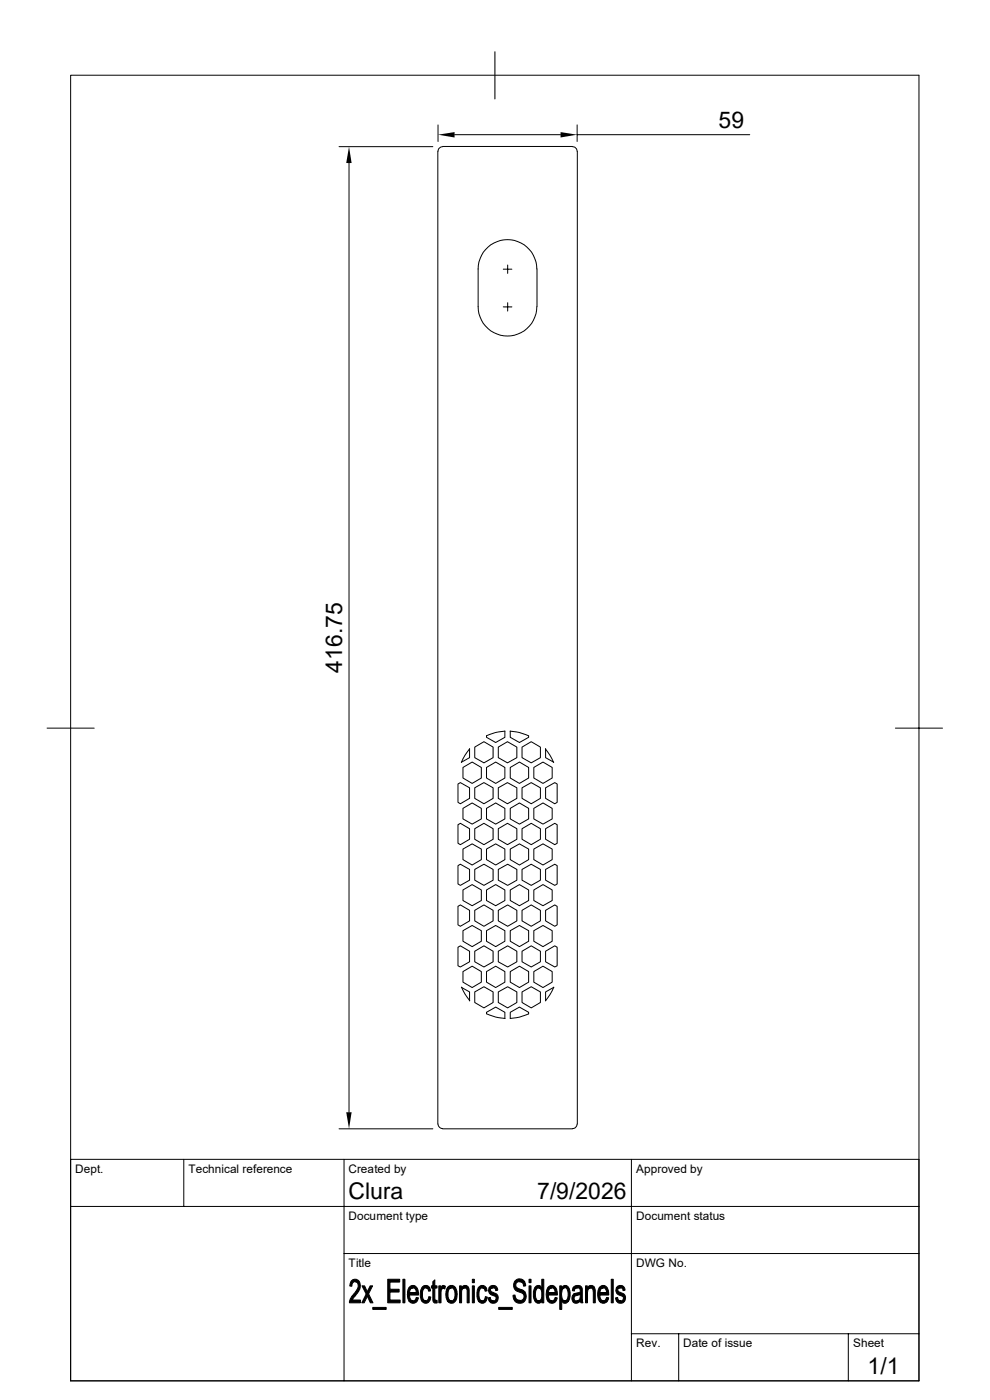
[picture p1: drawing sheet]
<svg xmlns="http://www.w3.org/2000/svg" width="210mm" height="297mm" viewBox="0 0 210 297" stroke-linecap="round" stroke-linejoin="round" font-family="sans-serif">
<g fill="none" stroke="#000" stroke-width=".21">
<path d="M15 16h179.9v276.9h-179.9zM105 11v10M71.9 31.1h19.9M74 34.6v201.4M92.9 32.1v206.4M92.9 26.5v3.5M93.9 31.1l-.5 .1-.4 .4-.1 .5M93.9 31.1h27.6M96.4 28.6h22.5M121.5 31.1l.6 .3 .3 .7M122.4 26.5v3.5M122.4 28.6h36.6"/>
<path d="M122.5 32.1v206.4M106.8 57.1h1.8M107.7 56.2v1.8M113.9 57.1a6.2 6.2 0 0 0-6.2-6.3 6.2 6.2 0 0 0-6.3 6.3v8a6.2 6.2 0 0 0 6.3 6.2 6.2 6.2 0 0 0 6.2-6.2M113.9 57.1v8M106.8 65.1h1.8M107.7 64.2v1.8M10 154.5h10M99.6 158.8v1.9l-1.7 1M99.6 158.9l-1 1.3-.7 1.6M100.7 158.5l2-1.1 1.9 1.1v2.2l-1.9 1.1-2-1.1zM103.2 156.1l1.9-.7 2-.3v1.3l-1.9 1.1-2-1.1z"/>
<path d="M105.7 158.5l2-1.1 1.9 1.1v2.2l-1.9 1.1-2-1.1zM108.2 155.1l2 .3 1.9 .7M108.2 155.1v1.3l2 1.1 1.9-1.1v-.3M110.7 158.5l2-1.1 1.9 1.1v2.2l-1.9 1.1-2-1.1zM115.7 158.9l1 1.3 .7 1.6M115.7 158.8v1.9l1.8 1M189.9 154.5h10M97.2 175l.5-.3 1.9 1.1v2.3l-1.9 1.1-.5-.3zM97.2 166.3l.5-.3 1.9 1.1v2.3l-1.9 1.1-.5-.3zM98.2 171.5l2-1.2 1.9 1.2v2.2l-1.9 1.1-2-1.1zM98.2 162.8l2-1.1 1.9 1.1v2.3l-1.9 1.1-2-1.1zM100.7 167.1l2-1.1 1.9 1.1v2.3l-1.9 1.1-2-1.1z"/>
<path d="M100.7 175.8l2-1.1 1.9 1.1v2.3l-1.9 1.1-2-1.1zM103.2 162.8l2-1.1 1.9 1.1v2.3l-1.9 1.1-2-1.1zM103.2 171.5l2-1.2 1.9 1.2v2.2l-1.9 1.1-2-1.1zM105.7 175.8l2-1.1 1.9 1.1v2.3l-1.9 1.1-2-1.1zM105.7 167.1l2-1.1 1.9 1.1v2.3l-1.9 1.1-2-1.1zM108.2 171.5l2-1.2 1.9 1.2v2.2l-1.9 1.1-2-1.1zM108.2 162.8l2-1.1 1.9 1.1v2.3l-1.9 1.1-2-1.1zM110.7 175.8l2-1.1 1.9 1.1v2.3l-1.9 1.1-2-1.1zM110.7 167.1l2-1.1 1.9 1.1v2.3l-1.9 1.1-2-1.1zM113.2 162.8l2-1.1 1.9 1.1v2.3l-1.9 1.1-2-1.1zM113.2 171.5l2-1.2 1.9 1.2v2.2l-1.9 1.1-2-1.1zM115.7 175.8l2-1.1 .5 .3v3.9l-.5 .3-2-1.1z"/>
<path d="M115.7 167.1l2-1.1 .5 .3v3.9l-.5 .3-2-1.1zM97.2 183.6l.5-.3 1.9 1.1v2.3l-1.9 1.1-.5-.3zM97.2 192.3l.5-.3 1.9 1.1v2.3l-1.9 1.1-.5-.3zM98.2 188.8l2-1.1 1.9 1.1v2.3l-1.9 1.1-2-1.1zM98.2 197.4l2-1.1 1.9 1.1v2.3l-1.9 1.1-2-1.1zM98.2 180.1l2-1.1 1.9 1.1v2.3l-1.9 1.1-2-1.1zM100.7 193.1l2-1.1 1.9 1.1v2.3l-1.9 1.1-2-1.1zM100.7 184.4l2-1.1 1.9 1.1v2.3l-1.9 1.1-2-1.1zM103.2 180.1l2-1.1 1.9 1.1v2.3l-1.9 1.1-2-1.1zM103.2 197.4l2-1.1 1.9 1.1v2.3l-1.9 1.1-2-1.1zM103.2 188.8l2-1.1 1.9 1.1v2.3l-1.9 1.1-2-1.1zM105.7 184.4l2-1.1 1.9 1.1v2.3l-1.9 1.1-2-1.1z"/>
<path d="M105.7 193.1l2-1.1 1.9 1.1v2.3l-1.9 1.1-2-1.1zM108.2 197.4l2-1.1 1.9 1.1v2.3l-1.9 1.1-2-1.1zM108.2 180.1l2-1.1 1.9 1.1v2.3l-1.9 1.1-2-1.1zM108.2 188.8l2-1.1 1.9 1.1v2.3l-1.9 1.1-2-1.1zM110.7 193.1l2-1.1 1.9 1.1v2.3l-1.9 1.1-2-1.1zM110.7 184.4l2-1.1 1.9 1.1v2.3l-1.9 1.1-2-1.1zM113.2 197.4l2-1.1 1.9 1.1v2.3l-1.9 1.1-2-1.1zM113.2 188.8l2-1.1 1.9 1.1v2.3l-1.9 1.1-2-1.1zM113.2 180.1l2-1.1 1.9 1.1v2.3l-1.9 1.1-2-1.1zM115.7 184.4l2-1.1 .5 .3v3.9l-.5 .3-2-1.1zM115.7 193.1l2-1.1 .5 .3v3.9l-.5 .3-2-1.1zM97.2 201l.5-.3 1.9 1.1v2.2l-1.9 1.1-.5-.2z"/>
<path d="M97.9 209.5l1.7 .9v1.9M97.9 209.4l.8 1.5 1 1.4M98.2 206.1l2-1.1 1.9 1.1v2.3l-1.9 1.1-2-1.1zM100.7 210.4l2-1.1 1.9 1.1v2.3l-1.9 1.1-2-1.1zM100.7 201.8l2-1.1 1.9 1.1v2.2l-1.9 1.1-2-1.1zM103.2 206.1l2-1.1 1.9 1.1v2.3l-1.9 1.1-2-1.1zM103.2 215.1v-.3l2-1.1 1.9 1.1v1.3l-1.9-.3-1.9-.7M105.7 201.8l2-1.1 1.9 1.1v2.2l-1.9 1.1-2-1.1zM105.7 210.4l2-1.1 1.9 1.1v2.3l-1.9 1.1-2-1.1zM108.2 206.1l2-1.1 1.9 1.1v2.3l-1.9 1.1-2-1.1zM108.2 214.8l2-1.1 1.9 1.1v.3l-1.9 .7-2 .3zM110.7 201.8l2-1.1 1.9 1.1v2.2l-1.9 1.1-2-1.1z"/>
<path d="M110.7 210.4l2-1.1 1.9 1.1v2.3l-1.9 1.1-2-1.1zM113.2 206.1l2-1.1 1.9 1.1v2.3l-1.9 1.1-2-1.1zM115.7 201.8l2-1.1 .5 .3v3.9l-.5 .2-2-1.1zM117.5 209.5l-1.8 .9v1.9M117.5 209.4l-.8 1.5-1 1.4M71.9 239.5h19.9M92.9 238.5l.3 .6 .7 .3M93.9 239.5h27.6M122.4 238.5l-.3 .6-.6 .3M15 255.9h179.9M39 246v9.9M73 246v46.9"/>
<path d="M133.9 246v46.9M194.9 246h-179.9v46.9M73 265.9h121.9M133.9 283h61M144 283v9.9M180 283v9.9"/>
</g>
<g fill="#000" stroke="#000" stroke-width=".21">
<path d="M74.6 271.7a1.02 1.02 0 0 1 1.6 .2h-1.1l-.3 .3-.2 .7-.4-.1z" fill-rule="evenodd"/>
<path d="M75.3 271.9h.9a2.3 2.3 0 0 1-.7 2.8l-.8 1.1h1.8v.6h-2.4a5.2 5.2 0 0 1 1.5-2.7 1.07 1.07 0 0 0-.3-1.8z" fill-rule="evenodd"/>
<path d="M76.8 272.8h.5l1.8 3.6h-.5z" fill-rule="evenodd"/>
<path d="M77.7 274.5l.2 .5-.6 1.4h-.5z" fill-rule="evenodd"/>
<path d="M78.5 272.8h.5l-.8 1.7-.3-.5z" fill-rule="evenodd"/>
<path d="M79.1 277.4h2.8v.4h-2.8z" fill-rule="evenodd"/>
<path d="M82.3 271.4h2.5v.6h-2.1v1.5h2v.6h-2v1.7h2.2v.6h-2.6z" fill-rule="evenodd"/>
<path d="M85.5 271.4h.4v5h-.4z" fill-rule="evenodd"/>
<path d="M86.7 273.2h.9l-.5 .3-.2 .7 1.9 .1v.4h-1.9l.2 .9 .5 .4h-.9a3.1 3.1 0 0 1 0-2.8z" fill-rule="evenodd"/>
<path d="M86.9 273a1.12 1.12 0 0 1 1.3-.1 1.12 1.12 0 0 1 .5 1.2l.1 .2-1.9-.1h1.4l-.1-.5-.3-.4-1.2-.1z" fill-rule="evenodd"/>
<path d="M86.7 276h1.1l.3-.2 .2-.5h.5a1.12 1.12 0 0 1-.8 1.1 1.12 1.12 0 0 1-1.3-.4z" fill-rule="evenodd"/>
<path d="M89.6 273a.97 .97 0 0 1 1.5 .2h-.8a1.14 1.14 0 0 0-.7 1.5l.2 .9 .5 .4h-.8a3.1 3.1 0 0 1 .1-3z" fill-rule="evenodd"/>
<path d="M89.5 276h.9l.4-.3 .2-.6 .4 .1a1.08 1.08 0 0 1-.6 1.1 1.08 1.08 0 0 1-1.3-.2z" fill-rule="evenodd"/>
<path d="M90.3 273.2h.8l.3 .7h-.5v-.1a.58 .58 0 0 0-.6-.6z" fill-rule="evenodd"/>
<path d="M91.8 271.9l.4-.4v1.3h.5v.5h-.5v2.2l.3 .4h-.6l-.1-.1v-2.5h-.3v-.5h.3z" fill-rule="evenodd"/>
<path d="M91.9 275.9l.8-.1 .1 .6h-.7z" fill-rule="evenodd"/>
<path d="M93.1 272.8h.4v.5h.5l-.4 .5v2.6h-.5z" fill-rule="evenodd"/>
<path d="M93.8 272.8l.3-.1 .4 .2-.1 .6-.9-.2z" fill-rule="evenodd"/>
<path d="M94.9 273.2h.9a1.67 1.67 0 0 0-.7 2.2l.4 .5 .3 .1h-.9a3.1 3.1 0 0 1 0-2.8z" fill-rule="evenodd"/>
<path d="M95 273a1.17 1.17 0 0 1 1.4-.1 1.17 1.17 0 0 1 .5 1.2 1.94 1.94 0 0 1-1 2.4l-.4-.1-.6-.4h.9a1.35 1.35 0 0 0 .7-1.9l-.4-.8-1.2-.1z" fill-rule="evenodd"/>
<path d="M97.5 272.8h.4v.5h.4l-.4 .7v2.4h-.4z" fill-rule="evenodd"/>
<path d="M97.9 273.2h.7l-.7 .1z" fill-rule="evenodd"/>
<path d="M98 273a.89 .89 0 0 1 1.2-.1 .89 .89 0 0 1 .3 1v2.5h-.4v-2.5a.59 .59 0 0 0-.5-.7h-.7z" fill-rule="evenodd"/>
<path d="M100.2 272.8h.4v3.6h-.4z" fill-rule="evenodd"/>
<path d="M100.2 271.4h.4v.7h-.4z" fill-rule="evenodd"/>
<path d="M101.6 273a.95 .95 0 0 1 1.5 .2h-.8a1.56 1.56 0 0 0-.6 2.1l.2 .5 .4 .2h-.8a3.2 3.2 0 0 1 .1-3z" fill-rule="evenodd"/>
<path d="M101.5 276l1.1-.1 .4-.8 .4 .1a1.06 1.06 0 0 1-.6 1.2 1.06 1.06 0 0 1-1.3-.4z" fill-rule="evenodd"/>
<path d="M102.3 273.2h.8l.2 .7h-.4l-.2-.5z" fill-rule="evenodd"/>
<path d="M103.8 273.2h.8a.49 .49 0 0 0-.5 .5 .49 .49 0 0 0 .5 .5 1.11 1.11 0 0 1 1.1 1.6 1.11 1.11 0 0 1-1.9 .2h.8a.58 .58 0 0 0 .6-.6 .58 .58 0 0 0-.6-.6 1.13 1.13 0 0 1-.8-1.6z" fill-rule="evenodd"/>
<path d="M103.6 275.3h.4l.2 .5 .4 .2h-.8z" fill-rule="evenodd"/>
<path d="M103.9 273a.97 .97 0 0 1 1.1-.2 .97 .97 0 0 1 .6 .9l-.4 .1a.52 .52 0 0 0-.6-.6h-.8z" fill-rule="evenodd"/>
<path d="M105.8 277.4h2.9v.4h-2.9z" fill-rule="evenodd"/>
<path d="M108.8 274.8l.5-.1a1.02 1.02 0 0 0 1 1.2h-1.2z" fill-rule="evenodd"/>
<path d="M109.2 271.8a1.29 1.29 0 0 1 2.1 .1h-1.1a.76 .76 0 0 0-.8 .7 .76 .76 0 0 0 .8 .8 1.53 1.53 0 0 1 1.4 1.6 1.53 1.53 0 0 1-1.6 1.5l-.5-.2-.4-.4h1.2a.87 .87 0 0 0 .9-.9 .87 .87 0 0 0-1-.8 1.5 1.5 0 0 1-1-2.4z" fill-rule="evenodd"/>
<path d="M110.2 271.9h1.1l.2 .9-.4 .1-.2-.7z" fill-rule="evenodd"/>
<path d="M112.2 272.8h.4v3.6h-.4z" fill-rule="evenodd"/>
<path d="M112.2 271.4h.4v.7h-.4z" fill-rule="evenodd"/>
<path d="M113.5 273.1a.82 .82 0 0 1 .7-.4 .82 .82 0 0 1 .7 .5h-.6a1.58 1.58 0 0 0-.7 2l.3 .6 .4 .2h-.8a3.5 3.5 0 0 1 0-2.9z" fill-rule="evenodd"/>
<path d="M113.5 276h1.4a.79 .79 0 0 1-.7 .5 .79 .79 0 0 1-.7-.5z" fill-rule="evenodd"/>
<path d="M114.9 271.4h.5v5h-.5v-.4l-.4-.1a2.16 2.16 0 0 0 0-2.6l-.2-.1h.6z" fill-rule="evenodd"/>
<path d="M116.2 273.2h.9l-.5 .3-.3 .7 1.9 .1v.1v.3h-1.9l.2 1 .6 .3h-.9a3.1 3.1 0 0 1 0-2.8z" fill-rule="evenodd"/>
<path d="M116.3 273a1.15 1.15 0 0 1 1.3-.1 1.15 1.15 0 0 1 .6 1.2v.2l-1.9-.1h1.5l-.1-.5-.3-.4-1.2-.1z" fill-rule="evenodd"/>
<path d="M116.2 276l1.1-.1 .5-.6h.4a1.1 1.1 0 0 1-.7 1.1 1.1 1.1 0 0 1-1.3-.4z" fill-rule="evenodd"/>
<path d="M118.7 272.8h.4v.5h.5a2 2 0 0 0 .1 2.7h.9h-1.4v1.8h-.5z" fill-rule="evenodd"/>
<path d="M119.2 273.1l.6 .1-.7 .1z" fill-rule="evenodd"/>
<path d="M119.5 272.8a1.02 1.02 0 0 1 1 .2 1.02 1.02 0 0 1 .4 1 3.2 3.2 0 0 1-.3 2h-.8a1.37 1.37 0 0 0 .7-1.8l-.4-.9-.9-.2z" fill-rule="evenodd"/>
<path d="M119.2 276h1.4a.79 .79 0 0 1-.7 .5 .79 .79 0 0 1-.7-.5z" fill-rule="evenodd"/>
<path d="M121.6 273.2h.9a.59 .59 0 0 0-.7 .7l-.4-.1z" fill-rule="evenodd"/>
<path d="M121.6 274.6h1.5l-.5 .2a.63 .63 0 0 0-.8 .5 .63 .63 0 0 0 .5 .7l.8 .1a.99 .99 0 0 1-1.4 .2 .99 .99 0 0 1-.3-1.3z" fill-rule="evenodd"/>
<path d="M121.8 272.9a1.07 1.07 0 0 1 1.3-.1 1.07 1.07 0 0 1 .4 1.3l.2 2.3h-.5l-.1-.4-.5-.1 .4-.3 .1-1-1.4-.1 .8-.2a.54 .54 0 0 0 .6-.5 .54 .54 0 0 0-.5-.6h-1z" fill-rule="evenodd"/>
<path d="M122.3 276h.8z" fill-rule="evenodd"/>
<path d="M124.2 272.8h.4v.5h.5l-.3 .2-.2 .7v2.2h-.4z" fill-rule="evenodd"/>
<path d="M124.7 273.2h.6l-.7 .1z" fill-rule="evenodd"/>
<path d="M124.9 272.8a.95 .95 0 0 1 1.1 .1 .95 .95 0 0 1 .3 1v2.5h-.4l-.1-2.5a.59 .59 0 0 0-.5-.7h-.6z" fill-rule="evenodd"/>
<path d="M127.1 273.2h.9l-.5 .3-.2 .7 1.8 .1 .1 .3-.1 .1h-1.8l.2 1 .5 .3h-.9a3.2 3.2 0 0 1 0-2.8z" fill-rule="evenodd"/>
<path d="M127.3 273a1.1 1.1 0 0 1 1.2-.1 1.1 1.1 0 0 1 .6 1.1v.3l-1.8-.1h1.4l-.4-.9-1.2-.1z" fill-rule="evenodd"/>
<path d="M127.1 276h1l.4-.3 .2-.4h.4a1.1 1.1 0 0 1-.7 1.1 1.1 1.1 0 0 1-1.3-.4z" fill-rule="evenodd"/>
<path d="M129.7 271.4h.4v5h-.4z" fill-rule="evenodd"/>
<path d="M130.8 273.2h.8a.49 .49 0 0 0-.5 .5 .49 .49 0 0 0 .6 .5 1.11 1.11 0 0 1 1 1.6 1.11 1.11 0 0 1-1.9 .2h.9a.58 .58 0 0 0 .5-.6 .58 .58 0 0 0-.6-.6 1.13 1.13 0 0 1-.8-1.6z" fill-rule="evenodd"/>
<path d="M130.6 275.3h.4l.2 .5 .5 .2h-.9z" fill-rule="evenodd"/>
<path d="M130.9 273a.97 .97 0 0 1 1.1-.2 .97 .97 0 0 1 .6 .9l-.4 .1a.52 .52 0 0 0-.6-.6h-.8z" fill-rule="evenodd"/>
</g>
<path d="M74 31.1l.6 3.5h-1.2zM92.9 28.6l3.5-.6v1.2zM118.9 28l3.5 .6-3.5 .6zM73.4 236h1.2l-.6 3.5z" fill="#000"/>
<g font-size="4.9">
<text x="152.4" y="27.1">59</text>
<text x="72.6" y="142.7" transform="rotate(-90 72.6 142.7)">416.75</text>
<text x="73.9" y="254.5">Clura</text>
<text x="113.9" y="254.5">7/9/2026</text>
<text x="184.1" y="291.6">1/1</text>
</g>
<g font-size="2.5">
<text x="16" y="248.8">Dept.</text>
<text x="40" y="248.8">Technical reference</text>
<text x="74" y="248.8">Created by</text>
<text x="134.9" y="248.8">Approved by</text>
<text x="74" y="258.7">Document type</text>
<text x="135" y="258.7">Document status</text>
<text x="74" y="268.7">Title</text>
<text x="135" y="268.7">DWG No.</text>
<text x="135" y="285.8">Rev.</text>
<text x="145" y="285.8">Date of issue</text>
<text x="181" y="285.8">Sheet</text>
</g>
</svg>
